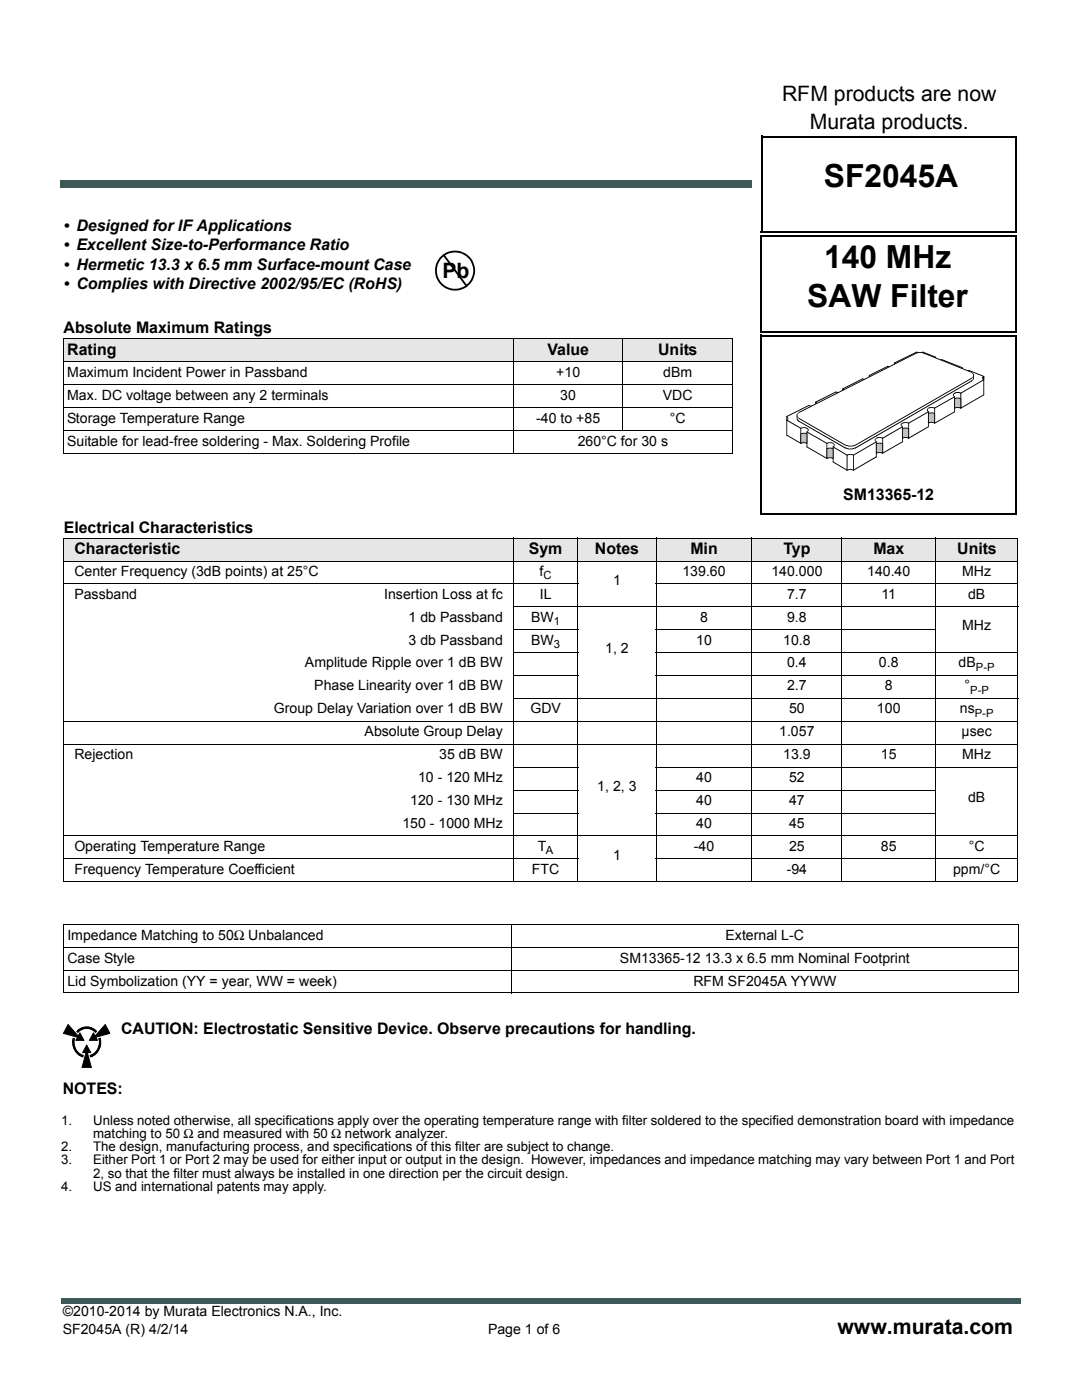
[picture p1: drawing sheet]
<svg xmlns="http://www.w3.org/2000/svg" width="216mm" height="279mm" viewBox="0 0 216 279" stroke-linecap="round" stroke-linejoin="round" font-family="sans-serif">
<g fill="#3d5959">
<path d="M12.2 259.2h.5v1.1h-.5z"/>
<path d="M12.7 259.2h191v1.1h-191z"/>
</g>
<path d="M152 27.3h50.9M152 27.1v19.2M202.7 27.2v19.3M151.8 46.3h50.9M151.9 47.2h50.9M151.9 47v19.2M202.7 47.2v19.2M151.7 66.2h50.9M151.9 67h51M151.9 66.8v35.8M202.7 67v35.8M151.7 102.6h51" fill="none" stroke="#000" stroke-width=".36"/>
<path d="M12.1 13h39.9v14h-39.9z" fill="#fff"/>
<g fill="#3d5959">
<path d="M12 36.1h.7v1.4h-.7z"/>
<path d="M12.7 36.1h137.2v1.4h-137.2z"/>
</g>
<g fill="#e6e6e6">
<path d="M12.7 67.6h89.8v4.6h-89.8z"/>
<path d="M102.5 67.6h21.8v4.6h-21.8z"/>
<path d="M124.3 67.6h21.9v4.6h-21.9z"/>
</g>
<path d="M12.6 67.6h133.7M12.6 72.2h133.7M12.6 76.7h133.7M12.7 67.7v22.7M102.5 67.5v23M124.3 67.5v18.5M146.2 67.7v22.7M12.6 81.3h133.7M12.6 85.9h133.7M12.6 90.4h133.7" fill="none" stroke="#000" stroke-width=".2"/>
<g fill="#fff">
<path d="M154.5 69.4h45.6v25.9h-45.6z"/>
<path d="M156.9 70.2h39.5v23.8h-39.5z"/>
</g>
<path d="M192 73.4v.6l-.2-.3z" fill="#c0c0c0"/>
<path d="M192 73.3l.1 .1v.7v-.2l-.2 .1v-.6h.2l-.2 .3v.2h.2l-.1 .2-.2-.1-.1-.3zM191.9 74l.6 .1 .9-.2-.4 .3-.5 .1-.4-.1z" fill="#000"/>
<path d="M186.5 71.5l.2-.2v.6z" fill-rule="evenodd" fill="#c0c0c0"/>
<path d="M186.4 71.4l.4-.2-.1 .7v-.1l-.1 .1v-.6h.1l-.2 .2 .2 .3-.1 .1-.2-.1zM186.6 71.8l.5 .1 .9-.2-.4 .3-.5 .1-.4-.1z" fill="#000"/>
<path d="M178.5 72.5l.2 .1v.3l-.2 .2z" fill-rule="evenodd" fill="#c0c0c0"/>
<path d="M177 73.1l1 .1 .5-.2 .1 .1a1.21 1.21 0 0 1-1.6 0zM178.4 72.4l.4 .2v.3l-.3 .3-.1-.1h.2l-.2-.1 .2-.3-.2-.2h.2v.6h-.2z" fill="#000"/>
<path d="M168.2 77.6l.1 .2-.1 .4z" fill-rule="evenodd" fill="#c0c0c0"/>
<path d="M166.7 78.2l1 .1 .5-.2 .1 .1a1.39 1.39 0 0 1-1.6 .1zM168.1 77.5l.3 .2-.2 .6-.1-.1h.2l-.2-.1 .1-.1-.1-.4h.2v.6h-.2z" fill="#000"/>
<path d="M173.4 75l.2 .1-.2 .4z" fill-rule="evenodd" fill="#c0c0c0"/>
<g fill="#000">
<path d="M168.1 77.5l4.1-1.9-4 2.1zM172 75.5l1 .2 .5-.2v.1a1.01 1.01 0 0 1-1.5-.1zM173.4 74.9l.3 .2v.3l-.2 .2-.1-.1h.1h-.1l.2-.3-.2-.2h.1v.5h-.1zM173.4 74.9l3.8-1.8-3.7 1.9zM178.4 72.4l4.6-2.2-4.5 2.3zM184 70.2l2.7 1 .1 .1-2.7-.9zM191.6 78.4l4.8-2.6-4.6 2.7zM190.2 78.6a1.09 1.09 0 0 1 1.6-.1l-.9-.1-.4 .1-.2 .3 .2 .5-.4-.3zM187.9 71.7l4.1 1.6 .1 .1zM193.7 76h.3l-.1 .1zM194.2 75.5h.1v.2l-.4 .4zM194.2 74.8h.1v.8l-.1-.1z"/>
<path d="M196.2 75.2h.2l-.1 3.7-.1-.1zM193.3 73.8l3 1.2 .1 .2-3.1-1.2zM196 75.3l.4-.2-.3 .3 .2 .3-.1 .1v-.7l.1-.1v.9l-.3-.3zM156.9 83.8h.2l-.1 3.1h-.1zM156.9 83.1h.2l-.1 .8h-.1zM156.9 83.1l4.6-2.2-4.5 2.3zM157 83l.3 .3v.4l-.3 .2-.1-.1 .3-.2v-.2l-.3-.2zM156.9 86.8h.1l2.9 1.7-.2 .1zM156.9 83.8h.1l2.9 1.7-2.9-1.6zM159.1 83.7l.2 .3-.2-.1zM159 82.9h.1l.1 1-.2-.3zM159.2 83.8l.2 .1v.2l-.3-.2z"/>
<path d="M159.3 83.9l.2 .1v.2l-.2-.2zM159.3 84l9.4 5.3v.1l-.1 .1zM159.7 85.4h.2l-.1 3.2-.1-.1zM160.9 86.2h.2v3.1l-.2-.1zM159.7 85.4a1.25 1.25 0 0 1 1.7 .2v.4l-.4 .3-.1-.1 .3-.3v-.2l-.6-.3-.9 .2zM160.9 89.2l4.2 2.3zM160.9 86.2l4.2 2.3zM162.7 80.2l4.2-2-4.1 2.1zM164.9 88.4h.2l-.1 3.2-.1-.1zM166.2 89.2h.1v3.1l-.1-.1zM165 88.4a1.14 1.14 0 0 1 1.5 .2v.4l-.3 .3 .2-.6-.2-.2-.8-.1-.4 .2zM166.2 92.2l.1-.1 2.8 1.8h-.1z"/>
<path d="M166.2 89.2l.1-.1 2.8 1.8h-.1zM168.6 89.3l.7 .2h.8l.6-.2 .1 .1a1.97 1.97 0 0 1-2.2-.1zM168.9 90.8h.2v3.1h-.2zM170.2 90.8h.2l-.1 3.1h-.1zM170.2 93.8l4.7-2.7v.2l-4.6 2.6zM169 93.7a1.53 1.53 0 0 1 1.4 .1l-.1 .1-.5-.1-.8 .1zM170.3 90.7l4.6-2.6-4.6 2.8zM169 90.7a1.53 1.53 0 0 1 1.4 .1l-.1 .1-.5-.1-.8 .1zM170.7 89.3l23.1-13.3h.1l-23.1 13.5zM174.8 88.1h.1v3.2l-.1-.1zM176 87.4h.2v3.1h-.2zM176 90.4l4.1-2.3-3.9 2.4z"/>
<path d="M174.5 87.6a1.2 1.2 0 0 1 1.7-.1h-1.3l-.2 .2 .2 .6-.4-.3zM176.1 87.4l4-2.3-3.9 2.4zM180 85.1h.1v3.2l-.1-.1zM181.2 84.4h.2v3.1h-.2zM181.2 87.4l4.1-2.3-3.9 2.4zM181.2 84.4l4.1-2.3-3.9 2.4zM179.8 84.6a1.12 1.12 0 0 1 1.6-.1l-.9-.1-.4 .1-.2 .3 .2 .5-.4-.3zM185.2 82.1h.1v3.2l-.1-.1zM186.4 81.4h.2l-.1 3.1h-.1zM186.4 84.4l4.2-2.3-4.1 2.4zM185 81.6a1.29 1.29 0 0 1 1.6-.2l-.1 .1-.4-.1-.8 .1-.2 .2 .2 .6-.3-.3zM186.4 81.4l4.2-2.3-4.1 2.4z"/>
<path d="M190.4 79.1h.2l-.1 3.2-.1-.1zM191.6 78.4h.2v3.1h-.2zM191.6 81.4l4.8-2.6-4.6 2.7z"/>
</g>
<path d="M174.9 88.6l.4-.2 .8 .2v1.8l-.4-.1-.8 .1z" fill-rule="evenodd" fill="#c0c0c0"/>
<path d="M174.8 88.5a1.38 1.38 0 0 1 1.4 0v1.9h-.2l.1-1.8-.4-.1-.8 .1v1.8h-.1l.9-.2 .5 .2h-.2l.2 .1-.5-.1-.9 .1z" fill="#000"/>
<path d="M180.1 85.6l.4-.2 .8 .2v1.8l-.4-.1-.8 .1z" fill-rule="evenodd" fill="#c0c0c0"/>
<path d="M180 85.5a1.3 1.3 0 0 1 1.4 0v1.9h-.2l.1-1.8-.4-.1-.8 .1v1.8h-.1l1-.2 .4 .2h-.2h.2v.1l-.5-.1-.9 .1z" fill="#000"/>
<path d="M185.3 82.5l.3-.1 .9 .1v1.9l-.4-.1-.8 .1z" fill-rule="evenodd" fill="#c0c0c0"/>
<path d="M185.2 82.5a1.3 1.3 0 0 1 1.4 0v1.9h-.2l.1-1.8-.4-.1-.8 .1v1.8l-.1-.1 1-.1 .3 .1-.1 .1 .1 .1-.4-.1-.9 .1z" fill="#000"/>
<path d="M190.5 79.6l.4-.2 .8 .2v1.8l-.4-.1-.8 .1z" fill-rule="evenodd" fill="#c0c0c0"/>
<path d="M190.4 79.5a1.33 1.33 0 0 1 1.4 0v1.9h-.2v-1.8l.1 .1-.4-.2-.8 .2 .1 1.7h-.2l1-.2 .4 .2h-.2l.2 .1-.5-.1-.9 .1z" fill="#000"/>
<path d="M159.8 86.6l.4-.1 .8 .1v1.9l-.4-.2-.8 .2z" fill-rule="evenodd" fill="#c0c0c0"/>
<path d="M159.7 86.6a1.27 1.27 0 0 1 1.4 0l-.1 .1-.4-.1h-.7v1.9l-.2-.1 .4-.1 1 .1-.2 .1v-1.9h.2v2l-.5-.2-.9 .1z" fill="#000"/>
<path d="M165 89.6l.4-.2 .8 .2v1.9l-.3-.1-.9 .1z" fill-rule="evenodd" fill="#c0c0c0"/>
<path d="M182.8 70.2l.9 .1 .5-.1v.1a1.3 1.3 0 0 1-1.4 0zM165 89.5a1.4 1.4 0 0 1 1.3 0l-.1 .1-.3-.1-.8 .1v1.9l-.1-.1 .4-.1 .9 .1-.1 .1v-1.9h.1v1.9l-.9-.1-.4 .2z" fill="#000"/>
<path d="M162.8 80.3l.1 .1-.1 .5z" fill-rule="evenodd" fill="#c0c0c0"/>
<path d="M161.4 80.9l.9 .1 .5-.2 .1 .1a1.14 1.14 0 0 1-1.5 0zM162.7 80.2l.3 .2-.2 .6-.1-.1h.2h-.2l.1-.3-.1-.3h.2v.6h-.2z" fill="#000"/>
<path d="M159.4 82.3l23.8-11.9h.8l.7 .2 9.2 3.7 .3 .4v.4l-.3 .4-23.2 13.3-.6 .2h-.8l-.7-.2-9.2-5.3-.4-.4v-.4z" fill-rule="evenodd" fill="#fff"/>
<path d="M159.4 82.2l23.8-11.9h.8l.7 .2 9.2 3.7 .4 .4v.6l-.4 .4-.1-.2 .4-.3v-.4l-.4-.4-9.8-3.9h-.8l-23.7 12-.4 .3v.4l.4 .4 9.2 5.2 .6 .2h.8l.6-.2 23.1-13.3 .1 .2-23.1 13.3-.7 .2h-.8l-.7-.2-9.2-5.3-.4-.4v-.5z" fill="#000"/>
<g fill="#e6e6e6">
<path d="M12.7 107.4h89.8v4.6h-89.8z"/>
<path d="M102.5 107.4h12.8v4.6h-12.8z"/>
<path d="M115.3 107.4h15.6v4.6h-15.6z"/>
<path d="M130.9 107.4h19.2v4.6h-19.2z"/>
<path d="M150.1 107.4h17.9v4.6h-17.9z"/>
<path d="M168 107.4h18.7v4.6h-18.7z"/>
<path d="M186.7 107.4h16.4v4.6h-16.4z"/>
</g>
<g fill="none" stroke="#000" stroke-width=".2">
<path d="M12.6 107.4h190.6M12.6 112h190.6M12.6 116.5h102.8M12.7 107.5v68.4M102.5 107.3v68.8M115.3 107.3v68.8M130.8 116.5h72.4M130.9 107.3v68.8M150.1 107.3v68.8M168 107.3v68.8M186.7 107.3v68.8M203.1 107.5v68.4"/>
<path d="M102.4 121.1h100.8M102.4 125.7h13M102.4 130.3h13M102.4 134.8h13M102.4 139.4h100.8M130.8 125.7h56M130.8 130.3h72.4M130.8 134.8h72.4M12.6 144h190.6M12.6 148.5h190.6M102.4 153.1h13M102.4 157.7h13"/>
<path d="M130.8 153.1h72.4M130.8 157.7h56M12.6 166.8h190.6M12.6 171.4h102.8M12.6 176h190.6M102.4 162.3h13M130.8 162.3h56M130.8 171.4h72.4M12.6 184.4h190.7M12.6 189h190.7M12.6 193.6h190.7M12.6 198.2h190.7"/>
<path d="M12.7 184.5v13.6M102.1 184.4v13.8M203.2 184.5v13.6"/>
</g>
<path d="M88.3 50.9l.3-.2 .1 .2-.3 .2zM92.3 50.3a4 4 0 0 1 1.2 6.7l-.8 .5-.7 .3-1.6 .2v-.4l1.5-.1 .9-.5 .6-.4 .6-.9 .4-1v-1.1l-.4-1.3-.9-1.1-.9-.5zM87.7 51.4a4 4 0 0 1 3.1-1.4v.4l-1.4 .3-1.4 1-.7 1.2-.1 1.1 .1 1.1 .7 1.2 1.1 .9 1.3 .4v.4a4 4 0 0 1-2.7-6.6zM90.8 50l1.5 .3-.1 .4-1.4-.3zM92.9 57.2l.3-.2 .1 .1-.3 .2zM88.4 51.1l.3-.2 4.5 6.1-.3 .2z" fill="#000"/>
<path d="M12.5 204.2h9.6v8.2h-9.6z" fill="#b3b3b3"/>
<g fill="#fff">
<path d="M12.5 204.2h9.6v8.9h-9.6z"/>
<path d="M12.6 204.2h9.4v8.9h-9.4z"/>
</g>
<path d="M12.5 204.2h9.5v8.9h-9.5z" fill="none" stroke="#fff" stroke-width=".2"/>
<path d="M15.7 205.6a2.79 2.79 0 0 1 3.6 .5 2.79 2.79 0 0 1 .2 3.6 2.66 2.66 0 0 1-3.3 1 2.66 2.66 0 0 1-1.6-3l.4-1.2z" fill="none" stroke="#000" stroke-width=".3"/>
<g fill="#000" stroke="#000" stroke-width=".2">
<path d="M14.5 208h.3v.3h-.3z" fill-rule="evenodd"/>
<path d="M14.5 207.7h.3v.3h-.3z" fill-rule="evenodd"/>
<path d="M14.6 207.3l.2 .1v.3h-.3z" fill-rule="evenodd"/>
<path d="M14.5 208.3h.3v.3h-.2z" fill-rule="evenodd"/>
<path d="M14.6 207l.3 .1-.1 .3h-.2z" fill-rule="evenodd"/>
<path d="M14.6 208.7l.2-.1 .1 .3h-.3z" fill-rule="evenodd"/>
<path d="M14.7 206.8l.3 .1-.1 .2h-.3z" fill-rule="evenodd"/>
<path d="M14.6 209l.3-.1 .1 .2-.3 .1z" fill-rule="evenodd"/>
<path d="M14.9 206.3l.2 .3-.1 .3-.2-.1z" fill-rule="evenodd"/>
<path d="M14.7 209.1h.3l.1 .3-.2 .1z" fill-rule="evenodd"/>
<path d="M15 206.2l.3 .2-.2 .2-.2-.1z" fill-rule="evenodd"/>
<path d="M15.2 206l.2 .1-.2 .3-.2-.2z" fill-rule="evenodd"/>
<path d="M15.1 209.4l.2 .2-.3 .2-.1-.2z" fill-rule="evenodd"/>
<path d="M15.2 205.9l.2-.2 .2 .3-.2 .2z" fill-rule="evenodd"/>
<path d="M15 209.8l.2-.2 .2 .2-.2 .2z" fill-rule="evenodd"/>
<path d="M15.4 205.7l.3-.2 .1 .2-.2 .3z" fill-rule="evenodd"/>
<path d="M15.2 210l.2-.2 .2 .3-.2 .1z" fill-rule="evenodd"/>
<path d="M15.6 210.1l.2 .1-.2 .3-.2-.2z" fill-rule="evenodd"/>
<path d="M15.7 205.5l.1-.1 .2 .2-.2 .2z" fill-rule="evenodd"/>
<path d="M15.9 205.4l.4-.2v.3l-.3 .1z" fill-rule="evenodd"/>
<path d="M15.8 210.2l.2 .2-.1 .2-.2-.1z" fill-rule="evenodd"/>
<path d="M16.2 205.2l.2-.1 .1 .3-.2 .1z" fill-rule="evenodd"/>
<path d="M15.8 210.5l.2-.1 .3 .1-.1 .3z" fill-rule="evenodd"/>
<path d="M16.4 205.1l.3-.1 .1 .3-.3 .1z" fill-rule="evenodd"/>
<path d="M16.3 210.5l.2 .1-.1 .3-.2-.1z" fill-rule="evenodd"/>
<path d="M16.7 205h.3v.3h-.2z" fill-rule="evenodd"/>
<path d="M16.5 210.6l.3 .1-.1 .3-.3-.1z" fill-rule="evenodd"/>
<path d="M17 205h.3v.2l-.3 .1z" fill-rule="evenodd"/>
<path d="M16.8 210.7h.2v.3h-.3z" fill-rule="evenodd"/>
<path d="M17 210.7l.3 .1v.2h-.3z" fill-rule="evenodd"/>
<path d="M17.3 205h.3v.3l-.3-.1z" fill-rule="evenodd"/>
<path d="M17.6 205h.3l-.1 .3h-.2z" fill-rule="evenodd"/>
<path d="M17.3 210.8l.3-.1v.3h-.3z" fill-rule="evenodd"/>
<path d="M17.9 205l.3 .1-.1 .3-.3-.1z" fill-rule="evenodd"/>
<path d="M17.6 210.7h.2l.1 .3h-.3z" fill-rule="evenodd"/>
<path d="M18.2 205.1l.2 .1-.1 .3-.2-.1z" fill-rule="evenodd"/>
<path d="M17.8 210.7l.3-.1 .1 .3-.3 .1z" fill-rule="evenodd"/>
<path d="M18.1 210.6l.2-.1 .1 .3-.2 .1z" fill-rule="evenodd"/>
<path d="M18.4 205.2l.4 .2-.2 .2-.3-.1z" fill-rule="evenodd"/>
<path d="M18.7 205.4l.2 .1-.1 .3-.2-.2z" fill-rule="evenodd"/>
<path d="M18.3 210.5l.3-.1 .1 .2-.3 .2z" fill-rule="evenodd"/>
<path d="M19 205.5l.2 .2-.2 .2-.2-.2z" fill-rule="evenodd"/>
<path d="M18.6 210.4l.2-.2 .1 .3-.1 .1z" fill-rule="evenodd"/>
<path d="M19 205.9l.2-.2 .2 .3-.2 .1z" fill-rule="evenodd"/>
<path d="M18.8 210.2l.2-.2 .2 .2-.3 .3z" fill-rule="evenodd"/>
<path d="M19.2 206.1l.2-.1 .2 .2-.2 .2z" fill-rule="evenodd"/>
<path d="M19.2 209.8l.2 .3-.2 .1-.2-.2z" fill-rule="evenodd"/>
<path d="M19.3 206.4l.3-.2 .1 .2-.2 .2z" fill-rule="evenodd"/>
<path d="M19.4 209.6l.2 .2-.2 .2-.2-.2z" fill-rule="evenodd"/>
<path d="M19.5 209.4l.2 .1-.1 .3-.3-.2z" fill-rule="evenodd"/>
<path d="M19.5 206.6l.2-.1 .2 .3-.3 .1z" fill-rule="evenodd"/>
<path d="M19.6 206.9l.3-.1 .1 .2-.3 .1z" fill-rule="evenodd"/>
<path d="M19.6 209.1l.3 .1-.3 .5-.1-.3z" fill-rule="evenodd"/>
<path d="M19.7 208.9h.3l-.1 .3-.3-.1z" fill-rule="evenodd"/>
<path d="M19.7 207.1h.3v.2l-.2 .1z" fill-rule="evenodd"/>
<path d="M19.8 208.6h.2v.4l-.3-.1z" fill-rule="evenodd"/>
<path d="M19.8 207.4h.2l.1 .3h-.3z" fill-rule="evenodd"/>
<path d="M19.8 208h.3v.3h-.3z" fill-rule="evenodd"/>
<path d="M19.8 208.3h.3l-.1 .4-.2-.1z" fill-rule="evenodd"/>
<path d="M19.8 207.7h.3v.3h-.3z" fill-rule="evenodd"/>
</g>
<path d="M20.8 204.2l1.2 2.3-4.3 1.2z" fill="#fff"/>
<path d="M18.6 206.1l.9 1.5h-1.7zM21 204.5l.9 1.7-3.3 .9z" fill="#000" stroke="#000" stroke-width=".2"/>
<path d="M13.8 204.2l3.1 3.5-4.3-1.2z" fill="#fff"/>
<path d="M13.6 204.5l2.3 2.6-3.2-.9zM15.9 206.1l.9 1.5h-1.7z" fill="#000" stroke="#000" stroke-width=".2"/>
<path d="M17.3 208.4l1.2 4.7h-2.4z" fill="#fff"/>
<path d="M17.3 208.6l.8 1.5h-1.6zM17.3 209.6l.9 3.5h-1.8z" fill="#000" stroke="#000" stroke-width=".2"/>
<g font-size="6.3">
<text x="164.4" y="37.4">SF2045A</text>
<text x="164.4" y="53.5">140 MHz</text>
<text x="161.1" y="61.2">SAW Filter</text>
</g>
<g font-size="4.2">
<text x="156" y="20.1">RFM products are now</text>
<text x="161.6" y="25.7">Murata products.</text>
<text x="88.3" y="55.5">Pb</text>
<text x="167.1" y="266.2">www.murata.com</text>
</g>
<g font-size="3.2">
<text x="12.7" y="46.1">• Designed for IF Applications</text>
<text x="12.7" y="50">• Excellent Size-to-Performance Ratio</text>
<text x="12.7" y="53.8">• Hermetic 13.3 x 6.5 mm Surface-mount Case</text>
<text x="12.7" y="57.7">• Complies with Directive 2002/95/EC (RoHS)</text>
<text x="12.7" y="66.5">Absolute Maximum Ratings</text>
<text x="13.4" y="70.8">Rating</text>
<text x="109.2" y="70.8">Value</text>
<text x="131.3" y="70.8">Units</text>
<text x="168.3" y="99.7">SM13365-12</text>
<text x="12.7" y="106.3">Electrical Characteristics</text>
<text x="14.8" y="110.6">Characteristic</text>
<text x="105.5" y="110.6">Sym</text>
<text x="118.7" y="110.6">Notes</text>
<text x="137.8" y="110.6">Min</text>
<text x="156.3" y="110.6">Typ</text>
<text x="174.3" y="110.6">Max</text>
<text x="191" y="110.6">Units</text>
<text x="24.2" y="206.3">CAUTION: Electrostatic Sensitive Device. Observe precautions for handling.</text>
<text x="12.5" y="218.3">NOTES:</text>
</g>
<g font-size="2.8">
<text x="13.4" y="75.3">Maximum Incident Power in Passband</text>
<text x="111" y="75.3">+10</text>
<text x="132.3" y="75.3">dBm</text>
<text x="13.4" y="79.8">Max. DC voltage between any 2 terminals</text>
<text x="111.8" y="79.8">30</text>
<text x="132.3" y="79.8">VDC</text>
<text x="13.4" y="84.4">Storage Temperature Range</text>
<text x="13.4" y="89">Suitable for lead-free soldering - Max. Soldering Profile</text>
<text x="107" y="84.4">-40 to +85</text>
<text x="115.3" y="89">260°C for 30 s</text>
<text x="133.7" y="84.4">°C</text>
<text x="14.8" y="119.5">Passband</text>
<text x="14.8" y="114.9">Center Frequency (3dB points) at 25°C</text>
<text x="76.6" y="119.5">Insertion Loss at fc</text>
<text x="107.7" y="114.9">f</text>
<text x="107.7" y="119.5">IL</text>
<text x="122.3" y="116.6">1</text>
<text x="136.2" y="114.9">139.60</text>
<text x="153.9" y="114.9">140.000</text>
<text x="157.1" y="119.5">7.7</text>
<text x="173" y="114.9">140.40</text>
<text x="175.9" y="119.5">11</text>
<text x="192" y="114.9">MHz</text>
<text x="193.2" y="119.5">dB</text>
<text x="81.5" y="124.1">1 db Passband</text>
<text x="106" y="124.1">BW</text>
<text x="139.7" y="124.1">8</text>
<text x="157.1" y="124.1">9.8</text>
<text x="192" y="125.8">MHz</text>
<text x="81.5" y="128.6">3 db Passband</text>
<text x="106" y="128.6">BW</text>
<text x="120.8" y="130.4">1, 2</text>
<text x="138.9" y="128.6">10</text>
<text x="156.3" y="128.6">10.8</text>
<text x="60.9" y="133.2">Amplitude Ripple over 1 dB BW</text>
<text x="62.7" y="137.8">Phase Linearity over 1 dB BW</text>
<text x="157" y="133.2">0.4</text>
<text x="157.1" y="137.8">2.7</text>
<text x="175.4" y="133.2">0.8</text>
<text x="176.6" y="137.8">8</text>
<text x="191.3" y="133.2">dB</text>
<text x="192.4" y="137.8">°</text>
<text x="54.6" y="142.3">Group Delay Variation over 1 dB BW</text>
<text x="105.8" y="142.3">GDV</text>
<text x="157.5" y="142.3">50</text>
<text x="175" y="142.3">100</text>
<text x="191.5" y="142.3">ns</text>
<text x="72.7" y="146.9">Absolute Group Delay</text>
<text x="155.5" y="146.9">1.057</text>
<text x="191.9" y="146.9">µsec</text>
<text x="14.8" y="151.5">Rejection</text>
<text x="87.7" y="151.5">35 dB BW</text>
<text x="156.3" y="151.5">13.9</text>
<text x="175.8" y="151.5">15</text>
<text x="192" y="151.5">MHz</text>
<text x="81.9" y="160.6">120 - 130 MHz</text>
<text x="83.4" y="156.1">10 - 120 MHz</text>
<text x="119.2" y="157.8">1, 2, 3</text>
<text x="138.9" y="156.1">40</text>
<text x="138.9" y="160.6">40</text>
<text x="157.5" y="156.1">52</text>
<text x="157.5" y="160.6">47</text>
<text x="193.2" y="160.1">dB</text>
<text x="80.3" y="165.2">150 - 1000 MHz</text>
<text x="138.9" y="165.2">40</text>
<text x="157.5" y="165.2">45</text>
<text x="14.8" y="169.8">Operating Temperature Range</text>
<text x="107.3" y="169.8">T</text>
<text x="122.3" y="171.5">1</text>
<text x="138.5" y="169.8">-40</text>
<text x="157.5" y="169.8">25</text>
<text x="175.8" y="169.8">85</text>
<text x="193.3" y="169.8">°C</text>
<text x="14.8" y="174.3">Frequency Temperature Coefficient</text>
<text x="106.1" y="174.3">FTC</text>
<text x="157" y="174.3">-94</text>
<text x="190.2" y="174.3">ppm/°C</text>
<text x="13.4" y="187.6">Impedance Matching to 50Ω Unbalanced</text>
<text x="144.8" y="187.6">External L-C</text>
<text x="13.4" y="192.1">Case Style</text>
<text x="13.4" y="196.7">Lid Symbolization (YY = year, WW = week)</text>
<text x="123.7" y="192.1">SM13365-12 13.3 x 6.5 mm Nominal Footprint</text>
<text x="138.4" y="196.7">RFM SF2045A YYWW</text>
<text x="12.5" y="262.7">©2010-2014 by Murata Electronics N.A., Inc.</text>
<text x="12.5" y="266.2">SF2045A (R) 4/2/14</text>
<text x="97.4" y="266.2">Page 1 of 6</text>
</g>
<g font-size="2.6">
<text x="12.2" y="224.4">1.</text>
<text x="18.6" y="224.4">Unless noted otherwise, all specifications apply over the operating temperature range with filter soldered to the specified demonstration board with impedance</text>
<text x="18.6" y="227.1">matching to 50 Ω and measured with 50 Ω network analyzer.</text>
<text x="12.2" y="229.7">2.</text>
<text x="12.2" y="232.4">3.</text>
<text x="18.6" y="229.7">The design, manufacturing process, and specifications of this filter are subject to change.</text>
<text x="18.6" y="232.4">Either Port 1 or Port 2 may be used for either input or output in the design. However, impedances and impedance matching may vary between Port 1 and Port</text>
<text x="12.2" y="237.7">4.</text>
<text x="18.6" y="235">2, so that the filter must always be installed in one direction per the circuit design.</text>
<text x="18.6" y="237.7">US and international patents may apply.</text>
</g>
<g font-size="2.2">
<text x="108.5" y="115.6">C</text>
<text x="110.5" y="124.8">1</text>
<text x="110.5" y="129.3">3</text>
<text x="194.7" y="133.9">P-P</text>
<text x="193.6" y="138.5">P-P</text>
<text x="194.5" y="143">P-P</text>
<text x="108.9" y="170.5">A</text>
</g>
</svg>
